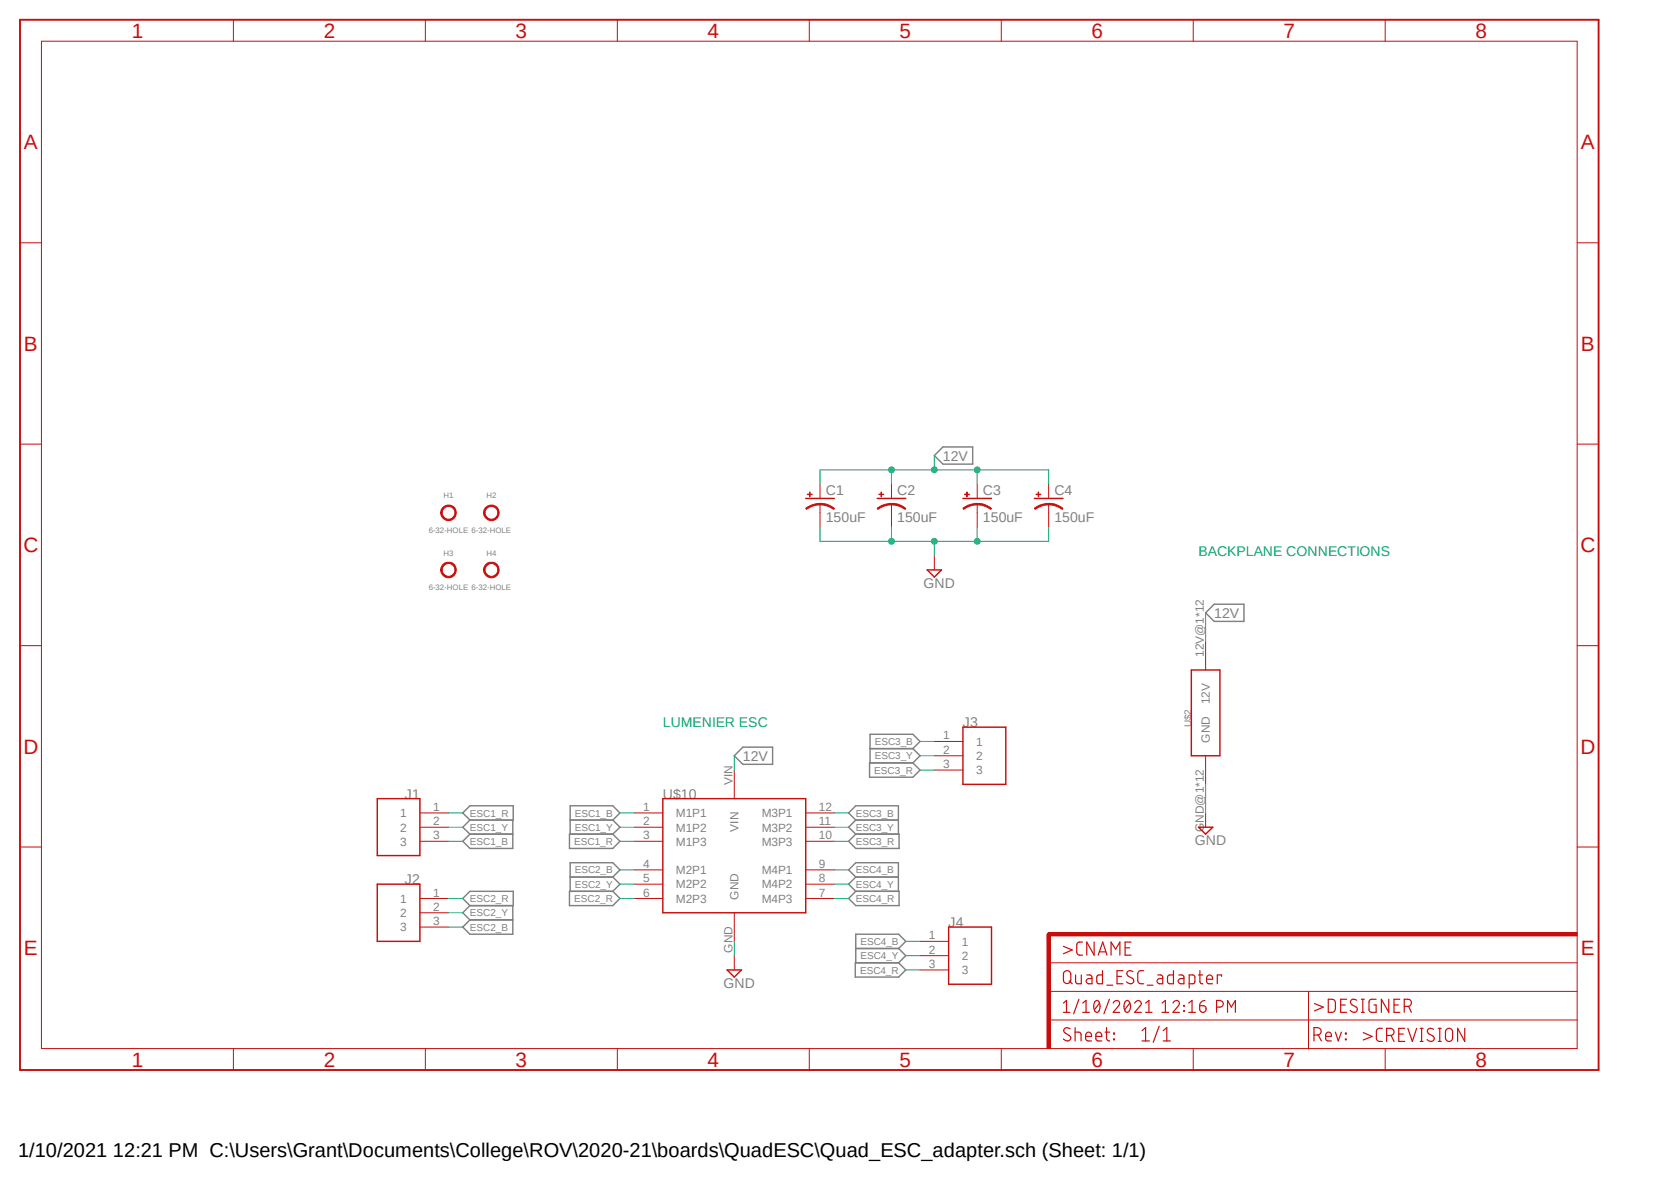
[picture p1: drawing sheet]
<svg xmlns="http://www.w3.org/2000/svg" width="297mm" height="210mm" viewBox="0 0 297 210" stroke-linecap="round" stroke-linejoin="round" font-family="sans-serif">
<path d="M3.2 3.2l281.3 187.3M284.5 3.2l-281.3 187.3" fill="none" stroke="#fff" stroke-width=".18"/>
<g fill="none" stroke="#808080" stroke-width=".25">
<path d="M166.1 80.9l1.5-1.5h5.3v3.1h-5.3zM214.3 108.9l1.5-1.5h5.3v3h-5.3zM130.5 134.3l1.5-1.5h5.3v3h-5.3zM154.6 135.6h7.7l1.2 1.2-1.2 1.3h-7.7zM154.6 133h7.7M162.3 133l1.2-1.3-1.2-1.2h-7.7v5.1M162.3 133l1.2 1.3-1.2 1.3M82.3 159.6l1.2-1.2h7.7v2.5h-7.7zM82.3 144.4l1.2-1.2h7.7v2.5h-7.7zM83.5 148.2h7.6M83.5 145.7l-1.2 1.3 1.2 1.2M91.1 145.7v5h-7.6l-1.2-1.2 1.2-1.3"/>
<path d="M101.2 158.4h7.7l1.3 1.2-1.3 1.3h-7.7zM101.2 148.2h7.7l1.3 1.3-1.3 1.2h-7.7zM101.3 155.8h7.6M101.3 145.7h7.6M108.9 155.8l1.3-1.2-1.3-1.3h-7.6v5.1M108.9 145.7l1.3-1.3-1.3-1.2h-7.6v5M108.9 155.8l1.3 1.3-1.3 1.3M108.9 145.7l1.3 1.3-1.3 1.2M152.1 155.8l-1.3-1.2 1.3-1.3h7.6v5.1M152.1 155.8h7.6M152.1 145.7l-1.3-1.3 1.3-1.2h7.6v5M152.1 155.8l-1.3 1.3 1.3 1.3"/>
<path d="M152.1 158.4h7.7v2.5h-7.7l-1.3-1.3zM152.1 148.2h7.7v2.5h-7.7l-1.3-1.2zM152.1 145.7h7.6M152.1 145.7l-1.3 1.3 1.3 1.2M83.5 163.4h7.6M83.5 160.9l-1.2 1.3 1.2 1.2M91.1 160.9v5.1h-7.6l-1.2-1.3 1.2-1.3M152 171.1h7.7l1.3 1.2-1.3 1.3h-7.7zM152.1 168.5h7.6M159.7 168.5l1.3-1.2-1.3-1.3h-7.6v5.1M159.7 168.5l1.3 1.3-1.3 1.3"/>
</g>
<path d="M186.1 166h.6v20.3h-.6z" fill-rule="evenodd" fill="#c90d0c"/>
<path d="M186.1 166h.6v20.3h-.6z" fill="none" stroke="#c90d0c" stroke-width=".18"/>
<path d="M186.4 165.7h93.9v.6h-93.9z" fill-rule="evenodd" fill="#c90d0c"/>
<g fill="none" stroke="#c90d0c" stroke-width=".18">
<path d="M7.4 7.3h272.9v179h-272.9zM41.5 3.5v3.8M75.6 3.5v3.8M109.7 3.5v3.8M143.8 3.5v3.8M178 3.5v3.8M212.1 3.5v3.8M246.2 3.5v3.8M3.6 43.1h3.8M280.3 43.1h3.8M3.6 78.9h3.8M280.3 78.9h3.8"/>
<path d="M145.8 89.6v1.5M3.6 114.7h3.8M280.3 114.7h3.8M130.5 136.8v5.1M3.6 150.5h3.8M112.7 144.4h5.1M112.7 147h5.1M112.7 149.5h5.1M112.7 154.6h5.1M112.7 157.1h5.1M112.7 159.6h5.1M143.2 144.4h5.1"/>
<path d="M143.2 147h5.1M143.2 149.5h5.1M143.2 154.6h5.1M143.2 157.1h5.1M143.2 159.6h5.1M280.3 150.5h3.8M130.5 162.2v5.1M130.5 169.8v2.5M186.4 165.7h93.9v.6h-93.9zM186.4 176.1h93.9M186.4 171.1h93.9M232.6 176.1v10.3"/>
<path d="M41.5 186.3v3.8M75.6 186.3v3.8M109.7 186.3v3.8M143.8 186.3v3.8M178 186.3v3.8M186.4 181.2h93.9M212.1 186.3v3.8M246.2 186.3v3.8"/>
</g>
<path d="M187.7 166h-1.3v1.3" fill="none" stroke="#c90d0c" stroke-width=".64"/>
<g fill="none" stroke="#c90d0c" stroke-width=".21">
<path d="M189 168.1l1.6 .7-1.6 .7M189 179.9h1.2M189 178.2l.6-.4v2.1M189.1 172.8a.67 .67 0 0 1 .7-.3 .67 .67 0 0 1 .5 .6v1a.66 .66 0 0 1-.6 .7 .66 .66 0 0 1-.7-.7zM190 174.3l.6 .5M191.2 173.2v1.2v.2l.4 .2h.6v-1.6M191.8 177.5l-1 2.6M192.4 167.4h-.8l-.2 .2v1.6a.5 .5 0 0 0 .5 .5h.5M192.4 179.9h1.2M192.4 178.2l.6-.4v2.1M193.2 173.2l.7 .1 .2 .3v1.2h-.6a.47 .47 0 0 1-.5-.5 .47 .47 0 0 1 .5-.4h.6M194.5 167.4v2.3l-1.3-2.3v2.3"/>
<path d="M194.6 177.9a.41 .41 0 0 1 .4-.1 .41 .41 0 0 1 .4 .3 1.58 1.58 0 0 1-.2 1.7 .46 .46 0 0 1-.6-.2 1.73 1.73 0 0 1 0-1.7zM195.2 169.7l.8-2.3 .8 2.3M195.4 169.1h1.2M195.5 178.2l-1 1.2M196 172.5v2.3h-.9l-.2-.4 .1-1 .1-.1 .9-.1M196.7 175h1.1M197.2 177.5l-1 2.6M197.5 169.7v-2.3l.8 1.3 .8-1.3v2.3M197.9 178.2a.56 .56 0 0 1 .8-.4 .56 .56 0 0 1 .1 .9l-.9 1.2h1.1M198.5 173.5h.8M199.6 172.5h-1.1v2.3h1.1M200 168.4h.8"/>
<path d="M200 177.9a.41 .41 0 0 1 .4-.1 .41 .41 0 0 1 .3 .3 1.26 1.26 0 0 1-.3 1.8l-.2-.1a1.47 1.47 0 0 1-.2-1.9zM200.8 178.2l-.9 1.2M201 167.4h-1v2.3h1M201.4 172.6a.59 .59 0 0 0-.9-.1 .59 .59 0 0 0 0 .9l.8 .4a.58 .58 0 0 1 0 .9 .58 .58 0 0 1-.9-.1l-.2-.1M201.7 178.2a.58 .58 0 0 1 .8-.4 .58 .58 0 0 1 .2 .9l-1 1.2h1.2M203.3 172.5h-.8l-.2 .2-.1 1.6a.59 .59 0 0 0 .6 .5h.5M203.6 179.9h1.2M203.6 178.2l.6-.4v2.1M203.9 175h1M205.8 173.2l.7 .1 .2 .3v1.2h-.6a.47 .47 0 0 1-.4-.5 .47 .47 0 0 1 .4-.4h.6M206.5 179.9h1.2M206.5 178.2l.6-.4v2.1"/>
<path d="M208.5 178.2a.57 .57 0 0 1 .8-.4 .57 .57 0 0 1 .2 .9l-1 1.2h1.1M208.6 172.5v2.3h-.9l-.2-.4 .1-1 .3-.2h.7M209.5 173.2l.7 .1 .2 .3v1.2h-.6a.47 .47 0 0 1-.4-.5 .47 .47 0 0 1 .4-.4h.6M210.4 178.6h.1v.2h-.1zM210.4 179.6h.1v.1h-.1zM211.3 179.9h1.2M211.3 178.2l.6-.4v2.1M211.4 174.8h.8l.1-.2 .1-1-.2-.3-.8-.1v2.4M213 173.2h.8M213.2 178.7h.7a.58 .58 0 0 1 .5 .6 .58 .58 0 0 1-.6 .5 .58 .58 0 0 1-.6-.5zM213.3 172.5v1.9a.38 .38 0 0 0 .5 .4M214.2 177.8a.94 .94 0 0 0-1 .9"/>
<path d="M214.5 174h1a.55 .55 0 0 0-.4-.8 .55 .55 0 0 0-.6 .5v.7l.2 .4h.8M216.2 178.9h.6a.59 .59 0 0 0 .6-.5 .59 .59 0 0 0-.6-.6h-.6v2.1M217.1 173.5v-.3h-.7v1.6M218.2 179.9v-2.1l.7 1.1 .7-1.1v2.1M233.6 178.3l1.6 .6-1.6 .7M236.1 177.5h.6a.59 .59 0 0 1 .7 .7v1a.65 .65 0 0 1-.7 .7h-.6zM238.3 178.6h.8M239.4 177.5h-1.1v2.4h1.1M241.1 177.7a.71 .71 0 0 0-1 .1l-.1 .3 .3 .4 .7 .4a.58 .58 0 0 1 .1 .9 .58 .58 0 0 1-.9-.1l-.2-.2M242 177.5h.5M242 179.9h.5M242.2 177.5v2.4"/>
<path d="M244.6 177.5l-1 .1-.2 .2-.1 1.5a.51 .51 0 0 0 .5 .6h.8v-1.3h-.4M246.8 177.5v2.4l-1.3-2.4v2.4M247.8 178.6h.7M248.8 177.5h-1v2.4h1M249.6 178.8h.6a.64 .64 0 0 0 .7-.6 .64 .64 0 0 0-.7-.7h-.6v2.4M250.4 178.8l.5 1.1M190.2 182.8a.61 .61 0 0 0-.8-.2 .61 .61 0 0 0-.3 .8 2.15 2.15 0 0 1 1.2 1 .69 .69 0 0 1-.5 .6 .69 .69 0 0 1-.8-.4M191.1 183.4h.6l.4 .2 .1 1.4M191.1 182.6v2.4M193 184.1h1a.55 .55 0 0 0-.4-.7 .55 .55 0 0 0-.6 .5v.8l.4 .3h.6M194.8 184.1h1a.55 .55 0 0 0-.3-.7 .55 .55 0 0 0-.7 .5v.8l.4 .3h.6M196.4 183.4h.8"/>
<path d="M196.7 182.6v1.9a.5 .5 0 0 0 .5 .5M198 183.6h.1v.1h-.1zM198 184.6h.1v.1h-.1zM203 185h1.3M203 183.1l.6-.5v2.4M206 182.3l-1 2.9M206.8 185h1.2M206.8 183.1l.6-.5v2.4M233.6 183.9h.6a.66 .66 0 0 0 .6-.7 .66 .66 0 0 0-.6-.6h-.6v2.4M234.3 183.9l.6 1.1M235.6 184.1h1a.54 .54 0 0 0-.3-.7 .54 .54 0 0 0-.7 .5l.1 .8 .3 .3h.6M237.4 183.4l.5 1.6 .5-1.6"/>
<path d="M239.1 184.6h.2v.1h-.2zM239.1 183.6h.2v.1h-.2zM242.3 183.5l1.6 .6-1.6 .7M245.7 182.7l-.8 .1-.2 .2-.1 1.5a.59 .59 0 0 0 .6 .5h.5M246.5 184h.6a.64 .64 0 0 0 .7-.7 .64 .64 0 0 0-.7-.6h-.6v2.3M247.3 184l.5 1M248.6 183.7h.8M249.7 182.7h-1.1v2.3h1.1M250.2 182.7l.8 2.3 .8-2.3M252.4 185h.5M252.4 182.7h.5M252.7 182.7v2.3"/>
<path d="M254.8 182.9a.64 .64 0 0 0-.7-.2 .64 .64 0 0 0-.4 .5l.3 .5 .7 .4a.59 .59 0 0 1 0 .8 .59 .59 0 0 1-.8 0l-.2-.2M255.7 185h.5M255.7 182.7h.5M255.9 182.7v2.3M257.2 182.8a.62 .62 0 0 1 .6 0 .62 .62 0 0 1 .4 .5v1.1a.64 .64 0 0 1-.6 .7 .64 .64 0 0 1-.7-.7v-1.1zM260.3 182.7v2.3l-1.2-2.3v2.3"/>
</g>
<path d="M3.6 3.5h280.5v186.6h-280.5z" fill="none" stroke="#c90d0c" stroke-width=".34"/>
<path d="M143.2 88.6h5.1M117.8 141.9h25.4v20.3h-25.4zM129.2 172.3h2.6l-1.3 1.3z" fill="none" stroke="#c90d0c" stroke-width=".25"/>
<path d="M145.8 89.5a3.6 3.6 0 0 1 2.5 .8l-.1 .2a4.1 4.1 0 0 0-2.4-.8z" fill-rule="evenodd" fill="#c90d0c"/>
<path d="M145.8 89.5a3.6 3.6 0 0 1 2.5 .8l-.1 .2a4.1 4.1 0 0 0-2.4-.8z" fill="none" stroke="#c90d0c" stroke-width=".18"/>
<path d="M143.2 90.3a4.3 4.3 0 0 1 2.6-.8v.2a4.1 4.1 0 0 0-2.5 .8z" fill-rule="evenodd" fill="#c90d0c"/>
<path d="M143.2 90.3a4.3 4.3 0 0 1 2.6-.8v.2a4.1 4.1 0 0 0-2.5 .8z" fill="none" stroke="#c90d0c" stroke-width=".18"/>
<path d="M143.5 87.8l.9 .1z" fill-rule="evenodd" fill="#c90d0c"/>
<path d="M143.5 87.8l.9 .1z" fill="none" stroke="#c90d0c" stroke-width=".18"/>
<path d="M143.9 87.4l.1 .9z" fill-rule="evenodd" fill="#c90d0c"/>
<path d="M143.9 87.4l.1 .9zM145.8 86v2.6M145.8 91.1v2.5M158.5 89.6v1.5" fill="none" stroke="#c90d0c" stroke-width=".18"/>
<path d="M155.9 88.6h5.1" fill="none" stroke="#c90d0c" stroke-width=".25"/>
<path d="M158.5 89.5a3.4 3.4 0 0 1 2.5 .8l-.1 .2a4.1 4.1 0 0 0-2.4-.8z" fill-rule="evenodd" fill="#c90d0c"/>
<path d="M158.5 89.5a3.4 3.4 0 0 1 2.5 .8l-.1 .2a4.1 4.1 0 0 0-2.4-.8z" fill="none" stroke="#c90d0c" stroke-width=".18"/>
<path d="M155.9 90.3a4 4 0 0 1 2.6-.8v.2a4.1 4.1 0 0 0-2.5 .8z" fill-rule="evenodd" fill="#c90d0c"/>
<path d="M155.9 90.3a4 4 0 0 1 2.6-.8v.2a4.1 4.1 0 0 0-2.5 .8z" fill="none" stroke="#c90d0c" stroke-width=".18"/>
<path d="M156.2 87.8l.9 .1z" fill-rule="evenodd" fill="#c90d0c"/>
<path d="M156.2 87.8l.9 .1z" fill="none" stroke="#c90d0c" stroke-width=".18"/>
<path d="M156.6 87.4l.1 .9z" fill-rule="evenodd" fill="#c90d0c"/>
<path d="M156.6 87.4l.1 .9zM158.5 86v2.6M158.5 91.1v2.5M173.7 89.6v1.5" fill="none" stroke="#c90d0c" stroke-width=".18"/>
<path d="M171.2 88.6h5" fill="none" stroke="#c90d0c" stroke-width=".25"/>
<path d="M173.7 89.5a3.4 3.4 0 0 1 2.5 .8l-.1 .2a4.1 4.1 0 0 0-2.4-.8z" fill-rule="evenodd" fill="#c90d0c"/>
<path d="M173.7 89.5a3.4 3.4 0 0 1 2.5 .8l-.1 .2a4.1 4.1 0 0 0-2.4-.8z" fill="none" stroke="#c90d0c" stroke-width=".18"/>
<path d="M171.2 90.3a4 4 0 0 1 2.5-.8v.2a4.1 4.1 0 0 0-2.4 .8z" fill-rule="evenodd" fill="#c90d0c"/>
<path d="M171.2 90.3a4 4 0 0 1 2.5-.8v.2a4.1 4.1 0 0 0-2.4 .8z" fill="none" stroke="#c90d0c" stroke-width=".18"/>
<path d="M171.4 87.8l.9 .1z" fill-rule="evenodd" fill="#c90d0c"/>
<path d="M171.4 87.8l.9 .1z" fill="none" stroke="#c90d0c" stroke-width=".18"/>
<path d="M171.8 87.4l.1 .9z" fill-rule="evenodd" fill="#c90d0c"/>
<path d="M171.8 87.4l.1 .9zM173.7 86v2.6M173.7 91.1v2.5M186.4 89.6v1.5" fill="none" stroke="#c90d0c" stroke-width=".18"/>
<path d="M183.9 88.6h5" fill="none" stroke="#c90d0c" stroke-width=".25"/>
<path d="M186.4 89.5a3.4 3.4 0 0 1 2.5 .8l-.1 .2a4.1 4.1 0 0 0-2.4-.8z" fill-rule="evenodd" fill="#c90d0c"/>
<path d="M186.4 89.5a3.4 3.4 0 0 1 2.5 .8l-.1 .2a4.1 4.1 0 0 0-2.4-.8z" fill="none" stroke="#c90d0c" stroke-width=".18"/>
<path d="M183.9 90.3a4 4 0 0 1 2.5-.8v.2a4.1 4.1 0 0 0-2.4 .8z" fill-rule="evenodd" fill="#c90d0c"/>
<path d="M183.9 90.3a4 4 0 0 1 2.5-.8v.2a4.1 4.1 0 0 0-2.4 .8z" fill="none" stroke="#c90d0c" stroke-width=".18"/>
<path d="M184.1 87.8l.9 .1z" fill-rule="evenodd" fill="#c90d0c"/>
<path d="M184.1 87.8l.9 .1z" fill="none" stroke="#c90d0c" stroke-width=".18"/>
<path d="M184.5 87.4l.1 .9z" fill-rule="evenodd" fill="#c90d0c"/>
<g fill="none" stroke="#c90d0c" stroke-width=".18">
<path d="M166.1 98.7v2.6M184.5 87.4l.1 .9zM186.4 86v2.6M186.4 91.1v2.5M166.1 131.7h5.1M166.1 134.3h5.1M166.1 136.8h5.1M74.6 144.4h5.1M74.6 147h5.1M74.6 149.5h5.1M74.6 159.6h5.1M214.3 144.4v2.6"/>
<path d="M74.6 162.2h5.1M74.6 164.7h5.1M163.5 167.3h5.1M163.5 169.8h5.1M163.5 172.3h5.1"/>
</g>
<path d="M164.8 101.3h2.5l-1.2 1.2zM171.2 129.2h7.6v10.2h-7.6zM67.1 141.9h7.5v10.1h-7.5zM67.1 157.1h7.5v10.2h-7.5zM213 147h2.6l-1.3 1.2zM168.6 164.7h7.6v10.2h-7.6z" fill="none" stroke="#c90d0c" stroke-width=".25"/>
<path d="M78.7 90.2a1.39 1.39 0 0 1 2.2 .2 1.39 1.39 0 0 1-.8 2.1 1.39 1.39 0 0 1-1.8-1.4h.3a1.15 1.15 0 0 1 1.5-1.1 1.15 1.15 0 0 1 .4 1.8 1.15 1.15 0 0 1-1.8-.3l-.1-.4h-.3z" fill-rule="evenodd" fill="#c90d0c"/>
<path d="M78.7 90.2a1.39 1.39 0 0 1 2.2 .2 1.39 1.39 0 0 1-.8 2.1 1.39 1.39 0 0 1-1.8-1.4h.3a1.15 1.15 0 0 1 1.5-1.1 1.15 1.15 0 0 1 .4 1.8 1.15 1.15 0 0 1-1.8-.3l-.1-.4h-.3z" fill="none" stroke="#c90d0c" stroke-width=".18"/>
<path d="M86.3 90.2a1.39 1.39 0 0 1 2.2 .2 1.39 1.39 0 0 1-.8 2.1 1.39 1.39 0 0 1-1.8-1.4h.3a1.15 1.15 0 0 1 1.5-1.1 1.15 1.15 0 0 1 .5 1.8 1.15 1.15 0 0 1-1.9-.3l-.1-.4h-.3z" fill-rule="evenodd" fill="#c90d0c"/>
<path d="M86.3 90.2a1.39 1.39 0 0 1 2.2 .2 1.39 1.39 0 0 1-.8 2.1 1.39 1.39 0 0 1-1.8-1.4h.3a1.15 1.15 0 0 1 1.5-1.1 1.15 1.15 0 0 1 .5 1.8 1.15 1.15 0 0 1-1.9-.3l-.1-.4h-.3z" fill="none" stroke="#c90d0c" stroke-width=".18"/>
<path d="M78.7 100.4a1.39 1.39 0 0 1 2.2 .1 1.39 1.39 0 0 1-.8 2.1 1.39 1.39 0 0 1-1.8-1.3h.3a1.15 1.15 0 0 1 1.5-1.2 1.15 1.15 0 0 1 .4 1.9 1.15 1.15 0 0 1-1.8-.4l-.1-.3h-.3z" fill-rule="evenodd" fill="#c90d0c"/>
<path d="M78.7 100.4a1.39 1.39 0 0 1 2.2 .1 1.39 1.39 0 0 1-.8 2.1 1.39 1.39 0 0 1-1.8-1.3h.3a1.15 1.15 0 0 1 1.5-1.2 1.15 1.15 0 0 1 .4 1.9 1.15 1.15 0 0 1-1.8-.4l-.1-.3h-.3z" fill="none" stroke="#c90d0c" stroke-width=".18"/>
<path d="M86.3 100.4a1.39 1.39 0 0 1 2.2 .1 1.39 1.39 0 0 1-.8 2.1 1.39 1.39 0 0 1-1.8-1.3h.3a1.15 1.15 0 0 1 1.5-1.2 1.15 1.15 0 0 1 .5 1.9 1.15 1.15 0 0 1-1.9-.4l-.1-.3h-.3z" fill-rule="evenodd" fill="#c90d0c"/>
<path d="M86.3 100.4a1.39 1.39 0 0 1 2.2 .1 1.39 1.39 0 0 1-.8 2.1 1.39 1.39 0 0 1-1.8-1.3h.3a1.15 1.15 0 0 1 1.5-1.2 1.15 1.15 0 0 1 .5 1.9 1.15 1.15 0 0 1-1.9-.4l-.1-.3h-.3zM214.3 114v5M214.3 134.3v5.1" fill="none" stroke="#c90d0c" stroke-width=".18"/>
<path d="M211.8 119h5v15.3h-5z" fill="none" stroke="#c90d0c" stroke-width=".25"/>
<path d="M145.8 93.6v2.6h40.6v-2.6M173.7 93.6v2.6M130.5 167.3v2.5" fill="none" stroke="#0dab76" stroke-width=".18"/>
<circle cx="173.7" cy="96.2" r=".51" fill="#0dab76"/>
<g fill="none" stroke="#0dab76" stroke-width=".18">
<path d="M158.5 93.6v2.6"/>
<circle cx="173.7" cy="96.2" r=".51"/>
</g>
<circle cx="158.4" cy="96.2" r=".51" fill="#0dab76"/>
<g fill="none" stroke="#0dab76" stroke-width=".18">
<path d="M166.1 96.2v2.5"/>
<circle cx="158.4" cy="96.2" r=".51"/>
</g>
<circle cx="166.1" cy="96.2" r=".51" fill="#0dab76"/>
<g fill="none" stroke="#0dab76" stroke-width=".18">
<path d="M145.8 86v-2.5h40.6v2.5M173.7 83.5v2.5M130.5 134.3v2.5M163.5 131.7h2.6M163.5 134.3h2.6M163.5 136.8h2.6M214.3 139.4v5M79.7 159.6h2.6M79.7 144.4h2.6M79.7 147h2.6M110.2 154.6h2.5M110.2 157.1h2.5"/>
<path d="M110.2 159.6h2.5M110.2 147h2.5M110.2 149.5h2.5M148.3 154.6h2.5M148.3 157.1h2.5M148.3 159.6h2.5M148.3 144.4h2.5M148.3 147h2.5M148.3 149.5h2.5M79.7 164.7h2.6M79.7 162.2h2.6M161 167.3h2.5"/>
<path d="M161 169.8h2.5M161 172.3h2.5"/>
<circle cx="166.1" cy="96.2" r=".51"/>
</g>
<circle cx="173.7" cy="83.5" r=".51" fill="#0dab76"/>
<g fill="none" stroke="#0dab76" stroke-width=".18">
<path d="M158.5 83.5v2.5"/>
<circle cx="173.7" cy="83.5" r=".51"/>
</g>
<circle cx="158.4" cy="83.5" r=".51" fill="#0dab76"/>
<g fill="none" stroke="#0dab76" stroke-width=".18">
<path d="M166.1 80.9v2.6"/>
<circle cx="158.4" cy="83.5" r=".51"/>
</g>
<circle cx="166.1" cy="83.5" r=".51" fill="#0dab76"/>
<g fill="none" stroke="#0dab76" stroke-width=".18">
<path d="M214.3 108.9v5.1M79.7 149.5h2.6M110.2 144.4h2.5"/>
<circle cx="166.1" cy="83.5" r=".51"/>
</g>
<g font-size="3.7" fill="#c90d0c">
<text x="23.4" y="6.7">1</text>
<text x="57.5" y="6.7">2</text>
<text x="91.7" y="6.7">3</text>
<text x="125.8" y="6.7">4</text>
<text x="159.9" y="6.7">5</text>
<text x="194" y="6.7">6</text>
<text x="228.1" y="6.7">7</text>
<text x="262.2" y="6.7">8</text>
<text x="4.2" y="26.5">A</text>
<text x="281" y="26.5">A</text>
<text x="4.2" y="62.4">B</text>
<text x="281" y="62.4">B</text>
<text x="4.1" y="98.1">C</text>
<text x="280.9" y="98.1">C</text>
<text x="4.1" y="133.9">D</text>
<text x="280.9" y="133.9">D</text>
<text x="4.2" y="169.7">E</text>
<text x="281" y="169.7">E</text>
<text x="23.4" y="189.5">1</text>
<text x="57.5" y="189.5">2</text>
<text x="91.7" y="189.5">3</text>
<text x="125.8" y="189.5">4</text>
<text x="159.9" y="189.5">5</text>
<text x="194" y="189.5">6</text>
<text x="228.1" y="189.5">7</text>
<text x="262.2" y="189.5">8</text>
</g>
<text font-size="3.6" x="3.2" y="205.7">1/10/2021 12:21 PM C:\Users\Grant\Documents\College\ROV\2020-21\boards\QuadESC\Quad_ESC_adapter.sch (Sheet: 1/1)</text>
<g font-size="2.5" fill="#808080">
<text x="167.6" y="81.8">12V</text>
<text x="146.8" y="87.9">C1</text>
<text x="159.5" y="87.9">C2</text>
<text x="174.7" y="87.9">C3</text>
<text x="187.4" y="87.9">C4</text>
<text x="146.8" y="92.8">150uF</text>
<text x="159.5" y="92.8">150uF</text>
<text x="174.7" y="92.8">150uF</text>
<text x="187.4" y="92.8">150uF</text>
<text x="164.2" y="104.4">GND</text>
<text x="215.8" y="109.8">12V</text>
<text x="171.2" y="129.2">J3</text>
<text x="132" y="135.2">12V</text>
<text x="72" y="141.9">J1</text>
<text x="117.8" y="141.9">U$10</text>
<text x="212.4" y="150.1">GND</text>
<text x="72" y="157.1">J2</text>
<text x="168.6" y="164.7">J4</text>
<text x="128.6" y="175.5">GND</text>
</g>
<g font-size="2.5" fill="#0dab76">
<text x="213" y="98.7">BACKPLANE CONNECTIONS</text>
<text x="117.8" y="129.2">LUMENIER ESC</text>
</g>
<g font-size="2.1" fill="#808080">
<text x="214" y="116.7" transform="rotate(-90 214 116.7)">12V@1*12</text>
<text x="215.1" y="125.1" transform="rotate(-90 215.1 125.1)">12V</text>
<text x="167.6" y="131.4">1</text>
<text x="215.1" y="132" transform="rotate(-90 215.1 132)">GND</text>
<text x="167.6" y="133.9">2</text>
<text x="167.6" y="136.4">3</text>
<text x="173.5" y="132.5">1</text>
<text x="173.5" y="135">2</text>
<text x="173.5" y="137.6">3</text>
<text x="130.2" y="139.5" transform="rotate(-90 130.2 139.5)">VIN</text>
<text x="71.1" y="145.2">1</text>
<text x="71.1" y="147.7">2</text>
<text x="77" y="144.1">1</text>
<text x="77" y="146.6">2</text>
<text x="77" y="149.1">3</text>
<text x="114.3" y="144.1">1</text>
<text x="114.3" y="146.6">2</text>
<text x="114.3" y="149.1">3</text>
<text x="120.1" y="145.2">M1P1</text>
<text x="120.1" y="147.7">M1P2</text>
<text x="131.3" y="147.7" transform="rotate(-90 131.3 147.7)">VIN</text>
<text x="135.4" y="145.2">M3P1</text>
<text x="135.4" y="147.7">M3P2</text>
<text x="145.5" y="144.1">12</text>
<text x="145.5" y="146.6">11</text>
<text x="145.5" y="149.1">10</text>
<text x="214" y="147.8" transform="rotate(-90 214 147.8)">GND@1*12</text>
<text x="71.1" y="150.2">3</text>
<text x="114.3" y="154.2">4</text>
<text x="120.1" y="150.2">M1P3</text>
<text x="120.1" y="155.3">M2P1</text>
<text x="135.4" y="150.3">M3P3</text>
<text x="135.4" y="155.3">M4P1</text>
<text x="145.5" y="154.2">9</text>
<text x="71.1" y="160.4">1</text>
<text x="77" y="159.3">1</text>
<text x="77" y="161.8">2</text>
<text x="114.3" y="156.8">5</text>
<text x="114.3" y="159.3">6</text>
<text x="120.1" y="157.9">M2P2</text>
<text x="120.1" y="160.4">M2P3</text>
<text x="131.3" y="159.9" transform="rotate(-90 131.3 159.9)">GND</text>
<text x="135.4" y="157.9">M4P2</text>
<text x="135.4" y="160.4">M4P3</text>
<text x="145.5" y="156.8">8</text>
<text x="145.5" y="159.3">7</text>
<text x="71.1" y="162.9">2</text>
<text x="71.1" y="165.5">3</text>
<text x="77" y="164.4">3</text>
<text x="165.1" y="166.9">1</text>
<text x="130.2" y="169.2" transform="rotate(-90 130.2 169.2)">GND</text>
<text x="165.1" y="169.5">2</text>
<text x="165.1" y="172">3</text>
<text x="170.9" y="168">1</text>
<text x="170.9" y="170.6">2</text>
<text x="170.9" y="173.1">3</text>
</g>
<g font-size="1.8" fill="#808080">
<text x="211.8" y="129.2" transform="rotate(-90 211.8 129.2)">U$2</text>
<text x="155.4" y="137.5">ESC3_R</text>
<text x="155.5" y="132.4">ESC3_B</text>
<text x="155.5" y="134.9">ESC3_Y</text>
<text x="83.5" y="147.6">ESC1_Y</text>
<text x="83.5" y="145.1">ESC1_R</text>
<text x="102.2" y="147.6">ESC1_Y</text>
<text x="102.2" y="145.1">ESC1_B</text>
<text x="152.1" y="145.1">ESC3_B</text>
<text x="152.1" y="147.6">ESC3_Y</text>
<text x="83.5" y="150.2">ESC1_B</text>
<text x="102.1" y="150.2">ESC1_R</text>
<text x="102.2" y="155.2">ESC2_B</text>
<text x="152.1" y="155.2">ESC4_B</text>
<text x="152.1" y="150.1">ESC3_R</text>
<text x="83.5" y="160.3">ESC2_R</text>
<text x="102.1" y="160.3">ESC2_R</text>
<text x="102.2" y="157.7">ESC2_Y</text>
<text x="152.1" y="157.7">ESC4_Y</text>
<text x="152.1" y="160.3">ESC4_R</text>
<text x="83.5" y="165.4">ESC2_B</text>
<text x="83.5" y="162.8">ESC2_Y</text>
<text x="153" y="167.9">ESC4_B</text>
<text x="152.9" y="173">ESC4_R</text>
<text x="153" y="170.4">ESC4_Y</text>
</g>
<g font-size="1.4" fill="#808080">
<text x="78.8" y="88.6">H1</text>
<text x="86.4" y="88.6">H2</text>
<text x="76.2" y="94.7">6-32-HOLE 6-32-HOLE</text>
<text x="78.8" y="98.7">H3</text>
<text x="86.4" y="98.7">H4</text>
<text x="76.2" y="104.8">6-32-HOLE 6-32-HOLE</text>
</g>
</svg>
